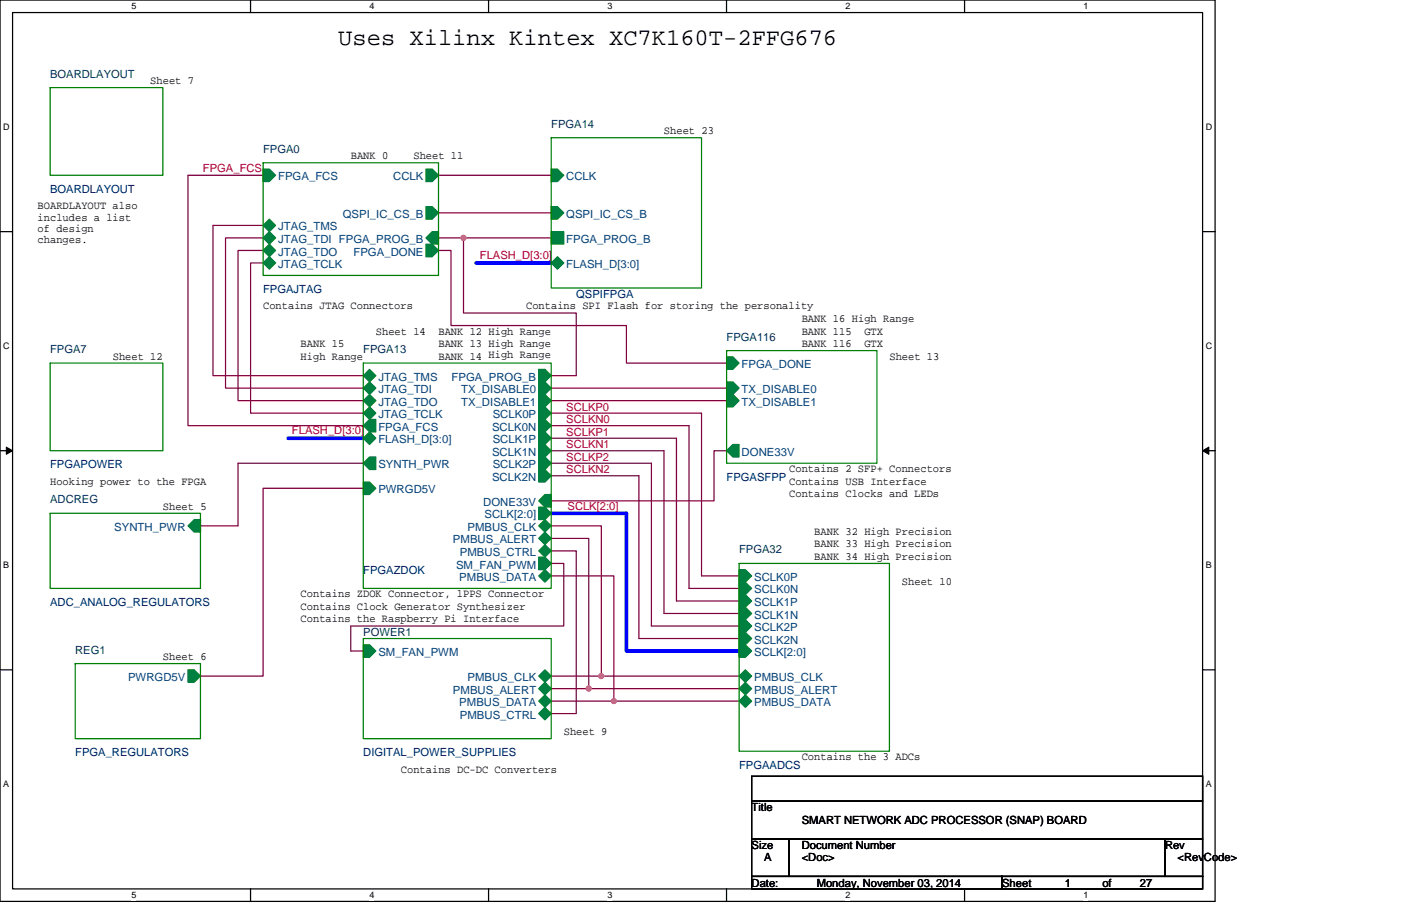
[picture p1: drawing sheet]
<svg xmlns="http://www.w3.org/2000/svg" width="432mm" height="279mm" viewBox="0 0 432 279" stroke-linecap="round" stroke-linejoin="round" font-family="sans-serif">
<path d="M0 0h374.5v278h-374.5zM3.9 3.9h366.7v270.2h-366.7z" fill="none" stroke="#000" stroke-width=".38"/>
<g fill="#fff">
<path d="M40.5 .4h1.6v3.1h-1.6z"/>
<path d="M40.5 274.5h1.6v3.1h-1.6z"/>
</g>
<path d="M77.2 0v3.9M77.2 274.1v3.9" fill="none" stroke="#000" stroke-width=".38"/>
<g fill="#fff">
<path d="M113.9 .4h1.5v3.1h-1.5z"/>
<path d="M113.9 274.5h1.5v3.1h-1.5z"/>
</g>
<path d="M150.6 0v3.9M150.6 274.1v3.9" fill="none" stroke="#000" stroke-width=".38"/>
<g fill="#fff">
<path d="M187.2 .4h1.6v3.1h-1.6z"/>
<path d="M187.2 274.5h1.6v3.1h-1.6z"/>
</g>
<path d="M223.9 0v3.9M223.9 274.1v3.9" fill="none" stroke="#000" stroke-width=".38"/>
<g fill="#fff">
<path d="M260.6 .4h1.5v3.1h-1.5z"/>
<path d="M260.6 274.5h1.5v3.1h-1.5z"/>
</g>
<path d="M297.3 0v3.9M297.3 274.1v3.9" fill="none" stroke="#000" stroke-width=".38"/>
<g fill="#fff">
<path d="M333.9 .4h1.6v3.1h-1.6z"/>
<path d="M333.9 274.5h1.6v3.1h-1.6z"/>
<path d="M1 37.7h2v3h-2z"/>
<path d="M371.6 37.7h2v3h-2z"/>
<path d="M1 105.2h2v3.1h-2z"/>
<path d="M371.6 105.2h2v3.1h-2z"/>
</g>
<path d="M0 71.4h3.9M370.6 71.4h3.9" fill="none" stroke="#000" stroke-width=".38"/>
<g fill="#fff">
<path d="M1 172.8h1.8v3.1h-1.8z"/>
<path d="M371.6 172.8h1.9v3.1h-1.9z"/>
</g>
<path d="M0 139h3.9M370.6 139h3.9" fill="none" stroke="#000" stroke-width=".38"/>
<path d="M1.9 137.9l2 1.1-2 1.1zM370.6 139l2-1.1v2.2z" fill="#000" stroke="#000" stroke-width=".31"/>
<g fill="#fff">
<path d="M1 240.3h1.8v3.1h-1.8z"/>
<path d="M371.6 240.3h1.9v3.1h-1.9z"/>
</g>
<path d="M0 206.6h3.9M370.6 206.6h3.9M231.7 239.4h138.9v7.7h-138.9zM231.7 258.7h11.5v11.6h-11.5zM231.7 247.1h138.9v11.6h-138.9zM243.2 258.7h115.9v11.6h-115.9zM359.1 258.7h11.5v11.6h-11.5zM231.7 270.3h77.2v3.8h-77.2zM308.9 270.3h61.7v3.8h-61.7z" fill="none" stroke="#000" stroke-width=".38"/>
<g fill="none" stroke="#800040" stroke-width=".38">
<path d="M81.1 54.1h-23.2v77.2h54.1M135.1 54.1h34.8M81.1 69.5h-15.5v46.3h46.4M81.1 73.4h-11.6v46.3h42.5M81.1 77.2h-7.7v46.3h38.6M135.1 77.2h3.9v23.2h54.1v11.6h30.8M135.1 65.6h34.8M135.1 73.4h7.8M142.9 73.4v23.1h34.7v19.3h-7.7M142.9 73.4h27M81.1 81.1h-3.9v46.3h34.8M169.9 119.7h54"/>
<path d="M169.9 139h34.7v50.2h23.2M169.9 127.4h46.3v50.2h11.6M169.9 123.5h54M169.9 135.1h38.6v50.2h19.3M169.9 131.3h42.5v50.2h15.4M223.9 139h-3.8v15.5h-50.2M112 150.6h-30.9v57.9h-19.3M112 142.9h-38.6v19.3h-11.6M169.9 146.7h27v50.2h30.9M169.9 142.9h30.9v50.2h27M169.9 177.6h19.3v38.6M169.9 173.8h3.9v19.3h-65.7v7.7h3.9"/>
<path d="M169.9 162.2h15.4v46.3M169.9 169.9h7.7v50.2h-7.7M169.9 166h11.6v46.4M169.9 216.2h19.3M169.9 208.5h15.4M169.9 212.4h11.6M181.5 212.4h46.3M185.3 208.5h42.5M189.2 216.2h38.6"/>
</g>
<g fill="#f0f" stroke="#f0f" stroke-width=".38">
<circle cx="189.2" cy="216.2" r=".76"/>
<circle cx="185.3" cy="208.5" r=".76"/>
<circle cx="181.5" cy="212.3" r=".76"/>
<circle cx="142.9" cy="73.4" r=".76"/>
</g>
<path d="M146.7 81.1h23.2M88.8 135.1h23.2M169.9 158.3h23.2v42.5h34.7" fill="none" stroke="#00f" stroke-width="1.1"/>
<g fill="#008040" stroke="#008040" stroke-width=".38">
<path d="M57.9 162.2l2-2h1.9v3.9h-1.9z" fill-rule="evenodd"/>
<path d="M166 117.8h2l1.9 1.9-1.9 1.9h-2z" fill-rule="evenodd"/>
<path d="M166 121.6h2l1.9 1.9-1.9 2h-2z" fill-rule="evenodd"/>
<path d="M166 125.5h2l1.9 1.9-1.9 1.9h-2z" fill-rule="evenodd"/>
<path d="M166 129.3h2l1.9 2-1.9 1.9h-2z" fill-rule="evenodd"/>
<path d="M166 133.2h2l1.9 1.9-1.9 2h-2z" fill-rule="evenodd"/>
<path d="M166 137.1h2l1.9 1.9-1.9 1.9h-2z" fill-rule="evenodd"/>
<path d="M166 140.9h2l1.9 2-1.9 1.9h-2z" fill-rule="evenodd"/>
<path d="M166 144.8h2l1.9 1.9-1.9 2h-2z" fill-rule="evenodd"/>
<path d="M112 142.9l1.9-2h1.9v3.9h-1.9z" fill-rule="evenodd"/>
<path d="M112 148.7h1.9l1.9 1.9-1.9 1.9h-1.9z" fill-rule="evenodd"/>
<path d="M166 162.2l2-2 1.9 2-1.9 1.9z" fill-rule="evenodd"/>
<path d="M168 168l1.9 1.9-1.9 1.9-2-1.9z" fill-rule="evenodd"/>
<path d="M166 177.6l2-1.9 1.9 1.9-1.9 1.9z" fill-rule="evenodd"/>
<path d="M168 164.1l1.9 1.9-1.9 2-2-2z" fill-rule="evenodd"/>
<path d="M112 127.4l1.9-1.9 1.9 1.9-1.9 1.9z" fill-rule="evenodd"/>
<path d="M112 123.5l1.9-1.9 1.9 1.9-1.9 2z" fill-rule="evenodd"/>
<path d="M112 119.7l1.9-1.9 1.9 1.9-1.9 1.9z" fill-rule="evenodd"/>
<path d="M113.9 113.9l1.9 1.9-1.9 2-1.9-2z" fill-rule="evenodd"/>
<path d="M113.9 133.2l1.9 1.9-1.9 2-1.9-2z" fill-rule="evenodd"/>
<path d="M113.9 129.3h1.9v3.9h-1.9l-1.9-1.9z" fill-rule="evenodd"/>
<path d="M166 113.9h2l1.9 1.9-1.9 2h-2z" fill-rule="evenodd"/>
<path d="M168 152.5h1.9v3.9h-1.9l-2-1.9z" fill-rule="evenodd"/>
<path d="M166 171.8h2l1.9 2-1.9 1.9h-2z" fill-rule="evenodd"/>
<path d="M166 156.4h2l1.9 1.9-1.9 1.9h-2z" fill-rule="evenodd"/>
<path d="M57.9 206.6h2l1.9 1.9-1.9 1.9h-2z" fill-rule="evenodd"/>
<path d="M223.9 117.8h2l1.9 1.9-1.9 1.9h-2z" fill-rule="evenodd"/>
<path d="M223.9 121.6h2l1.9 1.9-1.9 2h-2z" fill-rule="evenodd"/>
<path d="M223.9 110h2l1.9 2-1.9 1.9h-2z" fill-rule="evenodd"/>
<path d="M223.9 139l2-1.9h1.9v3.8h-1.9z" fill-rule="evenodd"/>
<path d="M131.3 52.1h1.9l1.9 2-1.9 1.9h-1.9z" fill-rule="evenodd"/>
<path d="M131.3 63.7h1.9l1.9 1.9-1.9 2h-1.9z" fill-rule="evenodd"/>
<path d="M81.1 52.1h1.9l1.9 2-1.9 1.9h-1.9z" fill-rule="evenodd"/>
<path d="M81.1 81.1l1.9-1.9 1.9 1.9-1.9 1.9z" fill-rule="evenodd"/>
<path d="M83 75.3l1.9 1.9-1.9 2-1.9-2z" fill-rule="evenodd"/>
<path d="M133.2 71.4h1.9v3.9h-1.9l-1.9-1.9z" fill-rule="evenodd"/>
<path d="M81.1 73.4l1.9-2 1.9 2-1.9 1.9z" fill-rule="evenodd"/>
<path d="M81.1 69.5l1.9-1.9 1.9 1.9-1.9 1.9z" fill-rule="evenodd"/>
<path d="M131.3 75.3h1.9l1.9 1.9-1.9 2h-1.9z" fill-rule="evenodd"/>
<path d="M227.8 175.7h1.9l2 1.9-2 1.9h-1.9z" fill-rule="evenodd"/>
<path d="M227.8 179.5h1.9l2 2-2 1.9h-1.9z" fill-rule="evenodd"/>
<path d="M227.8 183.4h1.9l2 1.9-2 2h-1.9z" fill-rule="evenodd"/>
<path d="M227.8 187.3h1.9l2 1.9-2 1.9h-1.9z" fill-rule="evenodd"/>
<path d="M227.8 191.1h1.9l2 2-2 1.9h-1.9z" fill-rule="evenodd"/>
<path d="M227.8 195h1.9l2 1.9-2 1.9h-1.9z" fill-rule="evenodd"/>
<path d="M227.8 208.5l1.9-1.9 2 1.9-2 1.9z" fill-rule="evenodd"/>
<path d="M227.8 216.2l1.9-1.9 2 1.9-2 1.9z" fill-rule="evenodd"/>
<path d="M229.7 210.4l2 2-2 1.9-1.9-1.9z" fill-rule="evenodd"/>
<path d="M227.8 198.8h1.9l2 2-2 1.9h-1.9z" fill-rule="evenodd"/>
<path d="M169.9 52.1h1.9l2 2-2 1.9h-1.9z" fill-rule="evenodd"/>
<path d="M169.9 63.7h1.9l2 1.9-2 2h-1.9z" fill-rule="evenodd"/>
<path d="M169.9 81.1l1.9-1.9 2 1.9-2 1.9z" fill-rule="evenodd"/>
<path d="M169.9 71.4h3.9v3.9h-3.9z" fill-rule="evenodd"/>
<path d="M166 208.5l2-1.9 1.9 1.9-1.9 1.9z" fill-rule="evenodd"/>
<path d="M168 218.1l1.9 2-1.9 1.9-2-1.9z" fill-rule="evenodd"/>
<path d="M168 214.3l1.9 1.9-1.9 1.9-2-1.9z" fill-rule="evenodd"/>
<path d="M168 210.4l1.9 2-1.9 1.9-2-1.9z" fill-rule="evenodd"/>
<path d="M112 198.8h1.9l1.9 2-1.9 1.9h-1.9z" fill-rule="evenodd"/>
</g>
<path d="M15.5 27h34.7v27.1h-34.7zM81.1 50.2h54v34.7h-54zM169.9 42.5h46.3v46.3h-46.3zM15.5 112h34.7v27h-34.7zM112 112h57.9v69.5h-57.9zM223.9 108.1h46.4v34.8h-46.4zM15.5 158.3h46.3v23.2h-46.3zM227.8 173.8h46.3v57.9h-46.3zM112 196.9h57.9v30.9h-57.9zM23.2 204.6h38.6v23.2h-38.6z" fill="none" stroke="#008000" stroke-width=".38"/>
<text font-size="7.3" x="104.2" y="13.8">Uses Xilinx Kintex XC7K160T-2FFG676</text>
<g font-size="3.5" fill="#004040">
<text x="15.5" y="24">BOARDLAYOUT</text>
<text x="169.9" y="39.4">FPGA14</text>
<text x="81.1" y="47.1">FPGA0</text>
<text x="223.9" y="105.1">FPGA116</text>
<text x="15.5" y="108.9">FPGA7</text>
<text x="112" y="108.9">FPGA13</text>
<text x="15.5" y="155.2">ADCREG</text>
<text x="227.8" y="170.7">FPGA32</text>
<text x="112" y="196.2">POWER1</text>
<text x="23.2" y="201.6">REG1</text>
</g>
<g font-size="3.5">
<text x="46.3" y="26">Sheet 7</text>
<text x="204.6" y="41.4">Sheet 23</text>
<text x="108.1" y="49.1">BANK 0</text>
<text x="127.4" y="49.1">Sheet 11</text>
<text x="11.6" y="64.6">BOARDLAYOUT also</text>
<text x="11.6" y="68">includes a list</text>
<text x="11.6" y="71.5">of design</text>
<text x="11.6" y="75">changes.</text>
<text x="81.1" y="95.4">Contains JTAG Connectors</text>
<text x="162.2" y="95.4">Contains SPI Flash for storing the personality</text>
<text x="247.1" y="99.3">BANK 16 High Range</text>
<text x="92.7" y="107">BANK 15</text>
<text x="115.8" y="103.2">Sheet 14</text>
<text x="135.1" y="103.2">BANK 12 High Range</text>
<text x="135.1" y="107">BANK 13 High Range</text>
<text x="247.1" y="107">BANK 116</text>
<text x="247.1" y="103.2">BANK 115</text>
<text x="266.4" y="103.2">GTX</text>
<text x="266.4" y="107">GTX</text>
<text x="34.8" y="110.9">Sheet 12</text>
<text x="92.7" y="110.9">High Range</text>
<text x="135.1" y="110.9">BANK 14 High Range</text>
<text x="274.1" y="110.9">Sheet 13</text>
<text x="15.5" y="149.5">Hooking power to the FPGA</text>
<text x="243.2" y="145.6">Contains 2 SFP+ Connectors</text>
<text x="243.2" y="149.5">Contains USB Interface</text>
<text x="243.2" y="153.4">Contains Clocks and LEDs</text>
<text x="50.2" y="157.2">Sheet 5</text>
<text x="251" y="164.9">BANK 32 High Precision</text>
<text x="251" y="168.8">BANK 33 High Precision</text>
<text x="251" y="172.7">BANK 34 High Precision</text>
<text x="92.7" y="184.2">Contains ZDOK Connector, 1PPS Connector</text>
<text x="278" y="180.4">Sheet 10</text>
<text x="92.7" y="192">Contains the Raspberry Pi Interface</text>
<text x="92.7" y="188.1">Contains Clock Generator Synthesizer</text>
<text x="50.2" y="203.5">Sheet 6</text>
<text x="173.8" y="226.7">Sheet 9</text>
<text x="123.5" y="238.3">Contains DC-DC Converters</text>
<text x="247.1" y="234.4">Contains the 3 ADCs</text>
<text x="231.7" y="250.2">Title</text>
<text x="247.1" y="254.1">SMART NETWORK ADC PROCESSOR (SNAP) BOARD</text>
<text x="231.7" y="261.8">Size</text>
<text x="247.1" y="261.8">Document Number</text>
<text x="359.1" y="261.8">Rev</text>
<text x="235.5" y="265.7">A</text>
<text x="247.1" y="265.7">&lt;Doc&gt;</text>
<text x="362.9" y="265.7">&lt;RevCode&gt;</text>
<text x="231.7" y="273.4">Date:</text>
<text x="251.7" y="273.4">Monday, November 03, 2014</text>
<text x="308.9" y="273.4">Sheet</text>
<text x="328.2" y="273.4">1</text>
<text x="339.8" y="273.4">of</text>
<text x="351.3" y="273.4">27</text>
</g>
<g font-size="3.5" fill="#f00">
<text x="62.5" y="53.2">FPGA_FCS</text>
<text x="147.9" y="79.8">FLASH_D[3:0]</text>
<text x="174.5" y="126.7">SCLKP0</text>
<text x="174.5" y="130.5">SCLKN0</text>
<text x="90" y="133.9">FLASH_D[3:0]</text>
<text x="174.5" y="134.4">SCLKP1</text>
<text x="174.5" y="138.2">SCLKN1</text>
<text x="174.5" y="142.1">SCLKP2</text>
<text x="174.5" y="146">SCLKN2</text>
<text x="174.9" y="157.1">SCLK[2:0]</text>
</g>
<g font-size="3.5" fill="#000080">
<text x="15.5" y="59.5">BOARDLAYOUT</text>
<text x="81.1" y="90.4">FPGAJTAG</text>
<text x="177.6" y="91.9">QSPIFPGA</text>
<text x="15.5" y="144.4">FPGAPOWER</text>
<text x="223.9" y="148.3">FPGASFPP</text>
<text x="112" y="176.9">FPGAZDOK</text>
<text x="15.5" y="186.9">ADC_ANALOG_REGULATORS</text>
<text x="23.2" y="233.2">FPGA_REGULATORS</text>
<text x="112" y="233.2">DIGITAL_POWER_SUPPLIES</text>
<text x="227.8" y="237.1">FPGAADCS</text>
</g>
<g font-size="3.5" fill="#004080">
<text x="85.7" y="55.6">FPGA_FCS</text>
<text x="121.2" y="55.6">CCLK</text>
<text x="174.5" y="55.6">CCLK</text>
<text x="85.7" y="71.1">JTAG_TMS</text>
<text x="105.6" y="67.2">QSPI_IC_CS_B</text>
<text x="174.5" y="67.2">QSPI_IC_CS_B</text>
<text x="85.7" y="74.9">JTAG_TDI FPGA_PROG_B</text>
<text x="174.5" y="74.9">FPGA_PROG_B</text>
<text x="85.7" y="82.7">JTAG_TCLK</text>
<text x="85.7" y="78.8">JTAG_TDO</text>
<text x="108.9" y="78.8">FPGA_DONE</text>
<text x="174.5" y="82.7">FLASH_D[3:0]</text>
<text x="228.6" y="113.5">FPGA_DONE</text>
<text x="116.6" y="117.4">JTAG_TMS</text>
<text x="139.2" y="117.4">FPGA_PROG_B</text>
<text x="116.6" y="125.1">JTAG_TDO</text>
<text x="116.6" y="121.3">JTAG_TDI</text>
<text x="142.1" y="121.3">TX_DISABLE0</text>
<text x="142.1" y="125.1">TX_DISABLE1</text>
<text x="228.6" y="121.3">TX_DISABLE0</text>
<text x="228.6" y="125.1">TX_DISABLE1</text>
<text x="116.6" y="129">JTAG_TCLK</text>
<text x="151.8" y="129">SCLK0P</text>
<text x="116.6" y="136.7">FLASH_D[3:0]</text>
<text x="116.6" y="132.8">FPGA_FCS</text>
<text x="151.7" y="132.8">SCLK0N</text>
<text x="151.8" y="136.7">SCLK1P</text>
<text x="151.7" y="140.6">SCLK1N</text>
<text x="228.6" y="140.6">DONE33V</text>
<text x="116.6" y="144.4">SYNTH_PWR</text>
<text x="151.7" y="148.3">SCLK2N</text>
<text x="151.8" y="144.4">SCLK2P</text>
<text x="116.6" y="152.1">PWRGD5V</text>
<text x="148.9" y="156">DONE33V</text>
<text x="149.3" y="159.9">SCLK[2:0]</text>
<text x="35.2" y="163.7">SYNTH_PWR</text>
<text x="139.6" y="167.6">PMBUS_ALERT</text>
<text x="144.1" y="163.7">PMBUS_CLK</text>
<text x="141.8" y="171.4">PMBUS_CTRL</text>
<text x="140.6" y="175.3">SM_FAN_PWM</text>
<text x="141.6" y="179.2">PMBUS_DATA</text>
<text x="232.4" y="179.2">SCLK0P</text>
<text x="232.4" y="183">SCLK0N</text>
<text x="232.4" y="186.9">SCLK1P</text>
<text x="232.4" y="190.8">SCLK1N</text>
<text x="232.4" y="194.6">SCLK2P</text>
<text x="116.6" y="202.3">SM_FAN_PWM</text>
<text x="232.4" y="198.5">SCLK2N</text>
<text x="232.4" y="202.3">SCLK[2:0]</text>
<text x="39.5" y="210.1">PWRGD5V</text>
<text x="139.6" y="213.9">PMBUS_ALERT</text>
<text x="144.1" y="210.1">PMBUS_CLK</text>
<text x="232.4" y="210.1">PMBUS_CLK</text>
<text x="232.4" y="213.9">PMBUS_ALERT</text>
<text x="141.6" y="217.8">PMBUS_DATA</text>
<text x="141.8" y="221.6">PMBUS_CTRL</text>
<text x="232.4" y="217.8">PMBUS_DATA</text>
</g>
<g font-size="2.8">
<text x="40.5" y="2.9">5</text>
<text x="113.9" y="2.9">4</text>
<text x="187.2" y="2.9">3</text>
<text x="260.6" y="2.9">2</text>
<text x="333.9" y="2.9">1</text>
<text x="1" y="40.1">D</text>
<text x="371.6" y="40.1">D</text>
<text x="1" y="107.7">C</text>
<text x="371.6" y="107.7">C</text>
<text x="1" y="175.3">B</text>
<text x="371.6" y="175.3">B</text>
<text x="1" y="242.8">A</text>
<text x="371.6" y="242.8">A</text>
<text x="40.5" y="277">5</text>
<text x="113.9" y="277">4</text>
<text x="187.2" y="277">3</text>
<text x="260.6" y="277">2</text>
<text x="333.9" y="277">1</text>
</g>
</svg>
